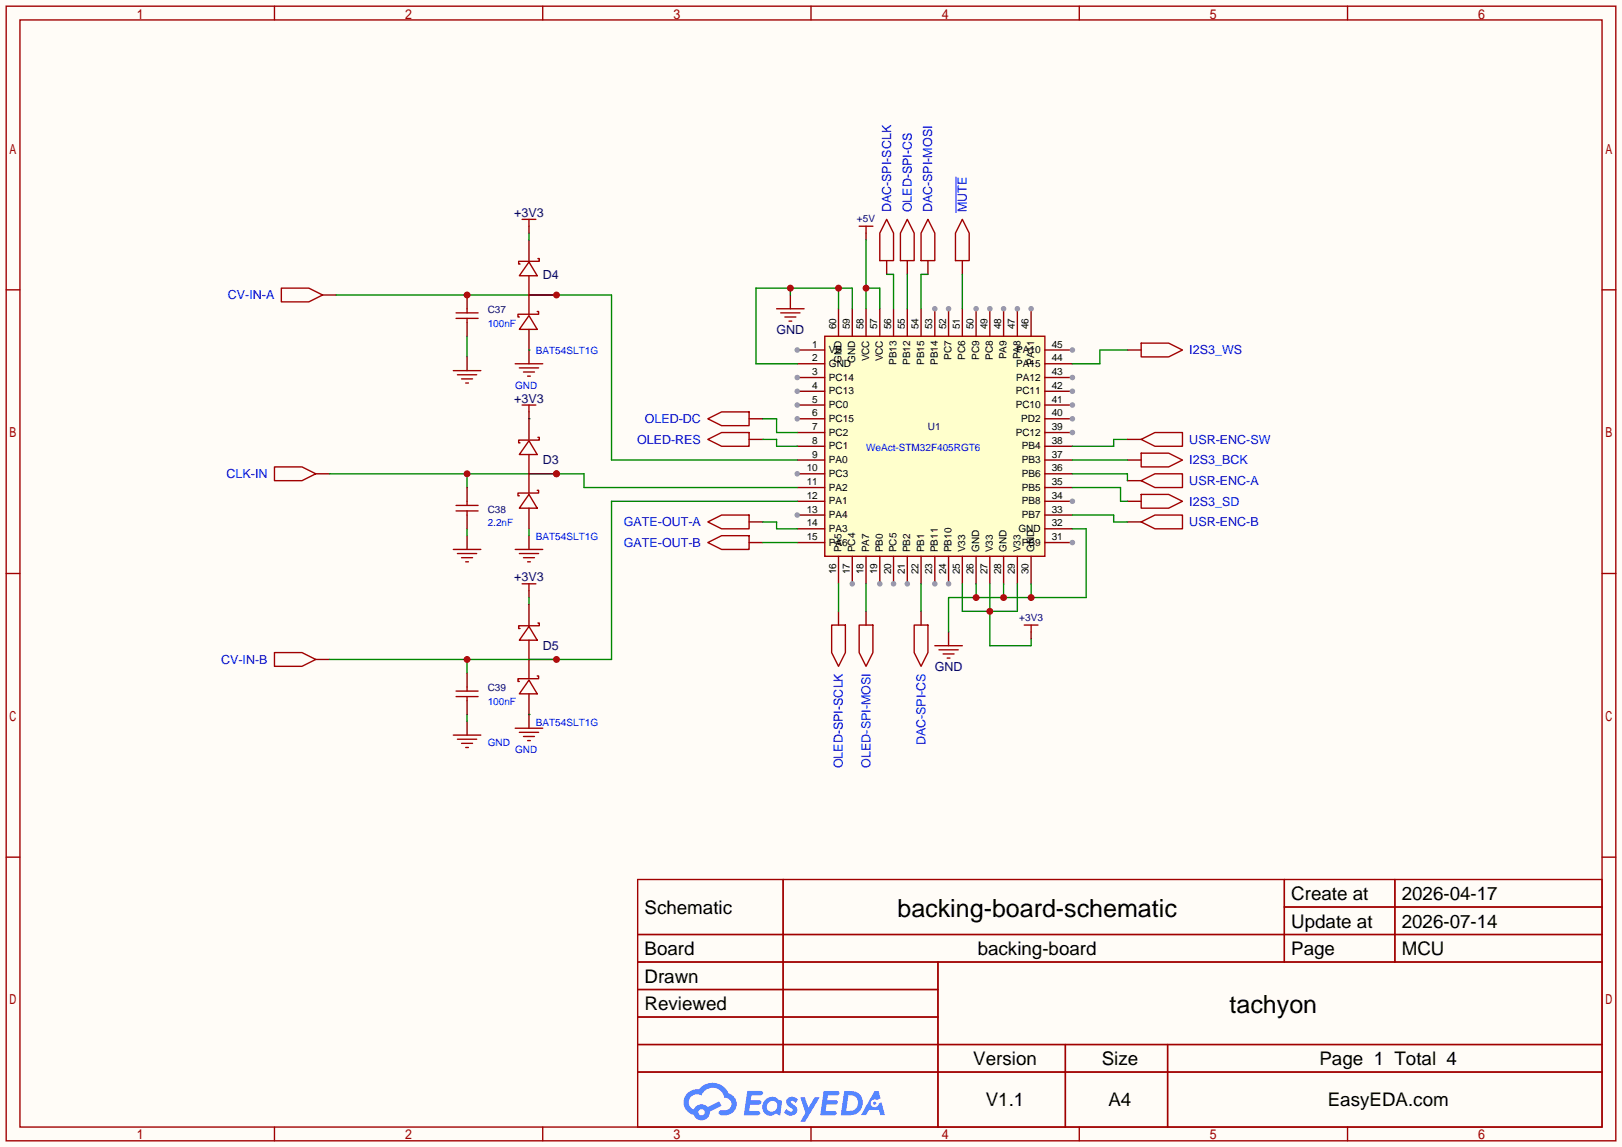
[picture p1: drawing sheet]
<svg xmlns="http://www.w3.org/2000/svg" width="299mm" height="212mm" viewBox="0 0 299 212" stroke-linecap="round" stroke-linejoin="round" font-family="sans-serif">
<path d="M0 0h299.5v211.8h-299.5z" fill="#fffcf7"/>
<g fill="none" stroke="#a10000" stroke-width=".25">
<path d="M1.1 1.1h297.2v209.6h-297.2zM3.7 3.7h292.1v204.5h-292.1zM50.7 1.1v2.6M100.2 1.1v2.6M149.7 1.1v2.6M199.3 1.1v2.6M248.8 1.1v2.6M1.1 53.5h2.6M295.8 53.5h2.5M1.1 105.9h2.6M295.8 105.9h2.5M1.1 158.3h2.6"/>
<path d="M295.8 158.3h2.5M117.7 162.4h178.1v45.8h-178.1zM117.7 172.6h178.1M117.7 177.7h178.1M144.6 162.4v35.6M173.2 177.7v30.5M237.1 162.4v15.3M237.1 167.5h58.7M257.5 162.4v15.3M117.7 182.8h55.5M117.7 192.9h178.1M117.7 187.8h55.5"/>
<path d="M117.7 198h178.1M196.7 192.9v15.3M215.6 192.9v15.3M50.7 208.2v2.5M100.2 208.2v2.5M149.7 208.2v2.5M199.3 208.2v2.5M248.8 208.2v2.5"/>
</g>
<g fill="#5487ff">
<path d="M145.5 202.8a1.3 1.3 0 0 1 1.8 .3l-.4 .6a.54 .54 0 0 0-.9-.2l.1 .2a1.58 1.58 0 0 1 1.1 1.6 1.43 1.43 0 0 1-2.5 .1l.5-.6a.64 .64 0 0 0 .5 .5 .64 .64 0 0 0 .7-.3l-.2-.2a1.6 1.6 0 0 1-1-1.6z"/>
<path d="M147.7 202.7h.9l.7 1.9 1.1-1.9h.9l-2.7 4.5h-.9l1-1.7z"/>
<path d="M138 201.5h1.6a1.31 1.31 0 0 1 1.2 .2 .4 .4 0 0 1-.3 .6h-1.8l-.1 .9h1.6a.4 .4 0 0 1 .4 .4 .4 .4 0 0 1-.4 .4h-1.7l-.2 1.2h.8a1.23 1.23 0 0 1 1.2 .2 .39 .39 0 0 1-.3 .6h-2.7z"/>
<path d="M152.1 201.5h1.6a1.32 1.32 0 0 1 1.3 .2 .39 .39 0 0 1-.4 .6h-1.7l-.2 .9h1.7a.4 .4 0 0 1 .3 .4 .4 .4 0 0 1-.4 .4h-1.7l-.2 1.2h.8a1.23 1.23 0 0 1 1.2 .2 .39 .39 0 0 1-.3 .6h-2.7z"/>
<path d="M161.5 201.5h.7l.4 1.3-.7 .4a.75 .75 0 0 0-1.1 .3 .75 .75 0 0 0 .5 1 .75 .75 0 0 0 .9-.6l.6-.3 .6 2.4h-.9l-.2-1h-1.9l-.5 1h-.9z"/>
<path d="M155.9 201.5l-.7 4.5h1.5a2.27 2.27 0 0 0 2.6-2.3 2.27 2.27 0 0 0-2.7-2.2zM156.6 202.3a1.5 1.5 0 0 1 1.8 1.5 1.5 1.5 0 0 1-1.9 1.4h-.3z"/>
<path d="M141.3 203.1a1.62 1.62 0 0 0-.4 2.1 1.62 1.62 0 0 0 2 .7l.4-.3 .3 .3 .5 .1 .3-2.5-.2-.3h-.4a1.58 1.58 0 0 0-2.5-.1zM141.9 203.6a.99 .99 0 0 1 1.6 .3 .99 .99 0 0 1-.9 1.4 .94 .94 0 0 1-1-.5 .94 .94 0 0 1 .3-1.2z"/>
<path d="M126.9 201.9a2.37 2.37 0 0 0 1.2 4 1.54 1.54 0 0 0 1.7 1 1.54 1.54 0 0 0 1.3-1.6l2.1-1.1-.5-.8-2 1.1a1.57 1.57 0 0 0-2.6 .4 1.5 1.5 0 0 1-.8-2.1 1.5 1.5 0 0 1 2.2-.5 2.23 2.23 0 0 1 2.3-1.4 2.23 2.23 0 0 1 2 1.8 1.16 1.16 0 0 1 1.2 1.1 1.16 1.16 0 0 1-1 1.3h-.7a.47 .47 0 0 0-.6 .3 .47 .47 0 0 0 .4 .6 2.23 2.23 0 0 0 2.3-.7 2.23 2.23 0 0 0 .4-2.3 2.16 2.16 0 0 0-1.3-1.1 3.2 3.2 0 0 0-5.4-.7l-1.2 .1zM129 205.4a.58 .58 0 0 1 1.1 0 .58 .58 0 0 1-1.1 0z"/>
<circle cx="161.5" cy="203.8" r=".28"/>
</g>
<path d="M152.3 62.1h40.6v40.6h-40.6z" fill="#ffc" stroke="#a10000" stroke-width=".25"/>
<path d="M154.8 57v5.1M157.4 57v5.1M159.9 57v5.1M162.4 57v5.1M165 57v5.1M167.5 57v5.1M170.1 57v5.1M175.1 57v5.1" fill="none" stroke="#870000" stroke-width=".25"/>
<circle cx="175.1" cy="57" r=".51" fill="#999"/>
<path d="M177.7 57v5.1M180.2 57v5.1" fill="none" stroke="#870000" stroke-width=".25"/>
<circle cx="180.2" cy="57" r=".51" fill="#999"/>
<path d="M182.8 57v5.1" fill="none" stroke="#870000" stroke-width=".25"/>
<circle cx="182.8" cy="57" r=".51" fill="#999"/>
<path d="M185.3 57v5.1" fill="none" stroke="#870000" stroke-width=".25"/>
<circle cx="185.3" cy="57" r=".51" fill="#999"/>
<path d="M187.8 57v5.1" fill="none" stroke="#870000" stroke-width=".25"/>
<circle cx="187.8" cy="57" r=".51" fill="#999"/>
<path d="M190.4 57v5.1" fill="none" stroke="#870000" stroke-width=".25"/>
<circle cx="190.4" cy="57" r=".51" fill="#999"/>
<path d="M192.9 64.6h5.1" fill="none" stroke="#870000" stroke-width=".25"/>
<circle cx="198" cy="64.6" r=".51" fill="#999"/>
<path d="M192.9 67.2h5.1M192.9 69.7h5.1" fill="none" stroke="#870000" stroke-width=".25"/>
<circle cx="198" cy="69.7" r=".51" fill="#999"/>
<path d="M192.9 72.3h5.1" fill="none" stroke="#870000" stroke-width=".25"/>
<circle cx="198" cy="72.3" r=".51" fill="#999"/>
<path d="M192.9 74.8h5.1" fill="none" stroke="#870000" stroke-width=".25"/>
<circle cx="198" cy="74.8" r=".51" fill="#999"/>
<path d="M192.9 77.3h5.1" fill="none" stroke="#870000" stroke-width=".25"/>
<circle cx="198" cy="77.3" r=".51" fill="#999"/>
<path d="M192.9 79.9h5.1" fill="none" stroke="#870000" stroke-width=".25"/>
<circle cx="198" cy="79.9" r=".51" fill="#999"/>
<path d="M192.9 82.4h5.1M192.9 85h5.1M192.9 87.5h5.1M192.9 90h5.1M192.9 92.6h5.1" fill="none" stroke="#870000" stroke-width=".25"/>
<circle cx="198" cy="92.6" r=".51" fill="#999"/>
<path d="M192.9 95.1h5.1M192.9 97.7h5.1M192.9 100.2h5.1" fill="none" stroke="#870000" stroke-width=".25"/>
<circle cx="198" cy="100.2" r=".51" fill="#999"/>
<path d="M175.1 102.7v5.1M177.7 102.7v5.1M180.2 102.7v5.1M182.8 102.7v5.1M185.3 102.7v5.1M187.8 102.7v5.1M190.4 102.7v5.1" fill="none" stroke="#870000" stroke-width=".25"/>
<circle cx="175.1" cy="107.8" r=".51" fill="#999"/>
<path d="M172.6 102.7v5.1" fill="none" stroke="#870000" stroke-width=".25"/>
<circle cx="172.6" cy="107.8" r=".51" fill="#999"/>
<path d="M167.5 102.7v5.1M170.1 102.7v5.1" fill="none" stroke="#870000" stroke-width=".25"/>
<circle cx="167.5" cy="107.8" r=".51" fill="#999"/>
<path d="M165 102.7v5.1" fill="none" stroke="#870000" stroke-width=".25"/>
<circle cx="165" cy="107.8" r=".51" fill="#999"/>
<path d="M162.4 102.7v5.1" fill="none" stroke="#870000" stroke-width=".25"/>
<circle cx="162.4" cy="107.8" r=".51" fill="#999"/>
<path d="M157.4 102.7v5.1M159.9 102.7v5.1" fill="none" stroke="#870000" stroke-width=".25"/>
<circle cx="157.4" cy="107.8" r=".51" fill="#999"/>
<path d="M147.2 97.7h5.1M147.2 95.1h5.1M147.2 100.2h5.1M154.8 102.7v5.1" fill="none" stroke="#870000" stroke-width=".25"/>
<circle cx="147.2" cy="95.1" r=".51" fill="#999"/>
<path d="M147.2 92.6h5.1M147.2 90h5.1M147.2 87.5h5.1" fill="none" stroke="#870000" stroke-width=".25"/>
<circle cx="147.2" cy="87.5" r=".51" fill="#999"/>
<path d="M147.2 79.9h5.1M147.2 77.3h5.1M147.2 85h5.1M147.2 82.4h5.1" fill="none" stroke="#870000" stroke-width=".25"/>
<circle cx="147.2" cy="77.3" r=".51" fill="#999"/>
<path d="M147.2 74.8h5.1" fill="none" stroke="#870000" stroke-width=".25"/>
<circle cx="147.2" cy="74.8" r=".51" fill="#999"/>
<path d="M147.2 72.3h5.1" fill="none" stroke="#870000" stroke-width=".25"/>
<circle cx="147.2" cy="72.3" r=".51" fill="#999"/>
<path d="M147.2 69.7h5.1" fill="none" stroke="#870000" stroke-width=".25"/>
<circle cx="147.2" cy="69.7" r=".51" fill="#999"/>
<path d="M147.2 67.2h5.1M147.2 64.6h5.1" fill="none" stroke="#870000" stroke-width=".25"/>
<circle cx="147.2" cy="64.6" r=".51" fill="#999"/>
<path d="M172.6 57v5.1" fill="none" stroke="#870000" stroke-width=".25"/>
<circle cx="172.6" cy="57" r=".51" fill="#999"/>
<path d="M145.9 54.5v2.5M159.9 43.1v1.2" fill="none" stroke="#870000" stroke-width=".25"/>
<path d="M143.4 57h5.1M144.1 57.8h3.6M144.9 58.5h2M145.7 59.3h.5M158.6 41.8h2.6M159.9 41.8v1.3" fill="none" stroke="#a10000" stroke-width=".25"/>
<path d="M145.9 53.2v1.3M154.8 53.2v3.8M157.4 57v-3.8h-17.8v14h7.6" fill="none" stroke="#008700" stroke-width=".25"/>
<g fill="#c00">
<circle cx="145.9" cy="53.2" r=".63"/>
<circle cx="154.8" cy="53.2" r=".63"/>
</g>
<path d="M177.7 107.8v5.1h10.1v-5.1M182.8 107.8v11.5h7.6v-1.3" fill="none" stroke="#008700" stroke-width=".25"/>
<circle cx="182.8" cy="112.9" r=".63" fill="#c00"/>
<path d="M175.1 116.7v2.6M190.4 116.7v1.3" fill="none" stroke="#870000" stroke-width=".25"/>
<path d="M172.6 119.3h5.1M189.1 115.4h2.5M190.4 115.4v1.3M173.4 120h3.5M174.1 120.8h2M174.9 121.5h.5" fill="none" stroke="#a10000" stroke-width=".25"/>
<path d="M198 97.7h2.5v12.7h-25.4v6.3M180.2 107.8v2.6M185.3 107.8v2.6M190.4 107.8v2.6" fill="none" stroke="#008700" stroke-width=".25"/>
<g fill="#c00">
<circle cx="180.2" cy="110.4" r=".63"/>
<circle cx="185.3" cy="110.4" r=".63"/>
<circle cx="190.4" cy="110.4" r=".63"/>
</g>
<path d="M163.7 48.1v2.6M171.3 48.1v2.6M177.7 48.1v2.6M208.2 64.6h2.5M58.3 87.5h2.5M138.3 96.4h2.5M208.2 92.6h2.5M208.2 85h2.5M138.3 100.2h2.5M170.1 112.9v2.5" fill="none" stroke="#870000" stroke-width=".25"/>
<path d="M163.7 40.5l1.3 2.6v5h-2.6v-5zM171.3 40.5l1.3 2.6v5h-2.5v-5zM177.7 40.5l1.2 2.6v5h-2.5v-5zM210.7 63.4h5.1l2.5 1.2-2.5 1.3h-5.1zM50.7 86.2h5.1l2.5 1.3-2.5 1.3h-5.1zM130.7 96.4l2.5-1.3h5.1v2.6h-5.1zM210.7 91.3h5.1l2.5 1.3-2.5 1.3h-5.1zM210.7 83.7h5.1l2.5 1.3-2.5 1.2h-5.1zM130.7 100.2l2.5-1.3h5.1v2.6h-5.1zM168.8 115.4h2.5v5.1l-1.2 2.6-1.3-2.6z" fill="none" stroke="#a10000" stroke-width=".25"/>
<path d="M176.5 32.7v6.5" fill="none" stroke="#00f" stroke-width=".18"/>
<path d="M163.7 50.7h1.3v6.3M171.3 50.7h-1.2v6.3M177.7 50.7v6.3M208.2 64.6h-5.1v2.6h-5.1M60.8 87.5h47v2.5h39.4M86.2 87.5v2.5M208.2 81.2h-2.6v1.2h-7.6M140.8 100.2h6.4M170.1 107.8v5.1" fill="none" stroke="#008700" stroke-width=".25"/>
<g fill="#c00">
<circle cx="86.2" cy="87.5" r=".63"/>
<circle cx="102.7" cy="87.5" r=".63"/>
</g>
<path d="M62.1 54.5h50.8v30.5h34.3M159.9 44.3v12.7M159.9 53.2h2.5v3.8M167.5 50.7v6.3M140.8 96.4h2.6v1.3h3.8M198 95.1h7.6v1.3h2.6M198 87.5h10.2v1.3M154.8 107.8v5.1M159.9 107.8v5.1" fill="none" stroke="#008700" stroke-width=".25"/>
<path d="M59.6 54.5h2.5M167.5 48.1v2.6M138.3 77.3h2.5M138.3 81.2h2.5M208.2 81.2h2.5M208.2 88.8h2.5M208.2 96.4h2.5M154.8 112.9v2.5M159.9 112.9v2.5M58.3 121.8h2.5" fill="none" stroke="#870000" stroke-width=".25"/>
<path d="M51.9 53.2h5.1l2.6 1.3-2.6 1.3h-5.1zM167.5 40.5l1.3 2.6v5h-2.6v-5zM130.7 77.3l2.5-1.2h5.1v2.5h-5.1zM130.7 81.2l2.5-1.3h5.1v2.5h-5.1zM210.7 88.8l2.5-1.3h5.1v2.5h-5.1zM210.7 96.4l2.5-1.3h5.1v2.6h-5.1zM210.7 81.2l2.5-1.3h5.1v2.5h-5.1zM153.5 115.4h2.6v5.1l-1.3 2.6-1.3-2.6zM158.6 115.4h2.6v5.1l-1.3 2.6-1.3-2.6zM50.7 120.5h5.1l2.5 1.3-2.5 1.3h-5.1z" fill="none" stroke="#a10000" stroke-width=".25"/>
<circle cx="159.9" cy="53.2" r=".63" fill="#c00"/>
<path d="M97.7 77.3h.1M140.8 77.3h2.6v2.6h3.8M86.2 97.7v1.2M97.7 97.7v1.2M140.8 81.2h2.6v1.2h3.8M198 90h8.9v2.6h1.3M198 85h10.2" fill="none" stroke="#008700" stroke-width=".25"/>
<path d="M97.7 76.1v5.1M86.2 98.9v2.6M97.7 93.9v3.8M97.7 98.9v2.6M97.7 87.5h5" fill="none" stroke="#870000" stroke-width=".25"/>
<g fill="none" stroke="#a10000" stroke-width=".25">
<path d="M96.4 74.8h2.5M97.7 74.8v1.3M97.7 91.3l1.5 2.6h-3.3zM97.7 81.4l1.5 2.5h-3.3zM97.7 83.9v7.2M99.2 90.6h.2v.5h-3.8v.5h.3M99.3 80.8h.3v.5h-3.8v.5h.2M83.7 101.5h5.1M84.5 102.2h3.5M85.2 103h2M86 103.8h.5M95.1 101.5h5.1"/>
<path d="M95.9 102.2h3.5M96.6 103h2.1M97.4 103.8h.5"/>
</g>
<circle cx="102.7" cy="87.5" r=".63" fill="#c00"/>
<path d="M97.7 109.1v1.3M97.7 111.6v3.8M86.2 133.2v2.6M97.7 128.1v6.4M97.7 121.8h5" fill="none" stroke="#870000" stroke-width=".25"/>
<g fill="none" stroke="#a10000" stroke-width=".25">
<path d="M96.4 107.8h2.5M97.7 115.7l1.5 2.5h-3.3zM97.7 107.8v1.3M97.7 118.2v7.1M99.3 115.1h.3v.5h-3.8v.5h.2M83.7 135.8h5.1M84.5 136.5h3.5M85.2 137.3h2M86 138h.5M95.1 134.5h5.1M95.9 135.3h3.5M96.6 136h2.1"/>
<path d="M97.4 136.8h.5M97.7 125.6l1.5 2.5h-3.3zM99.2 124.8h.2v.5h-3.8v.6h.3"/>
</g>
<path d="M147.2 92.6h-34.3v29.2h-52.1M97.7 110.4v1.2M86.2 121.8v2.5" fill="none" stroke="#008700" stroke-width=".25"/>
<g fill="#c00">
<circle cx="102.7" cy="121.8" r=".63"/>
<circle cx="86.2" cy="121.8" r=".63"/>
</g>
<path d="M86.2 132v1.2M97.7 132h.1" fill="none" stroke="#008700" stroke-width=".25"/>
<path d="M97.7 44.3v3.8M97.7 54.5h5M97.7 60.8v3.8" fill="none" stroke="#870000" stroke-width=".25"/>
<path d="M97.7 58.3l1.5 2.5h-3.3zM97.7 48.4l1.5 2.5h-3.3zM97.7 50.9v7.1M99.2 57.5h.2v.5h-3.8v.5h.3M99.3 47.8h.3v.5h-3.8v.5h.2" fill="none" stroke="#a10000" stroke-width=".25"/>
<circle cx="102.7" cy="54.5" r=".63" fill="#c00"/>
<path d="M97.7 43.1v1.2M86.2 62.1v3.8M97.7 64.6h.1" fill="none" stroke="#008700" stroke-width=".25"/>
<path d="M86.2 54.5v2.5M86.2 59.6v2.5M97.7 41.8v1.3M86.2 65.9v2.6M97.7 64.6v2.6" fill="none" stroke="#870000" stroke-width=".25"/>
<path d="M84.2 58.8h4.1M84.2 57.8h4.1M96.4 40.5h2.5M97.7 40.5v1.3M83.7 68.5h5.1M84.5 69.2h3.5M85.2 70h2M86 70.7h.5M95.1 67.2h5.1M95.9 67.9h3.5M96.6 68.7h2.1M97.4 69.5h.5" fill="none" stroke="#a10000" stroke-width=".25"/>
<circle cx="86.2" cy="54.5" r=".63" fill="#c00"/>
<path d="M86.2 57v.8M86.2 58.8v.8M84.2 94.4h4.1M84.2 93.3h4.1M86.2 92.6v.7M86.2 94.4v.7M84.2 128.7h4.1M84.2 127.6h4.1M86.2 126.9v.7M86.2 128.7v.7" fill="none" stroke="#a10000" stroke-width=".25"/>
<path d="M86.2 90v2.6M86.2 95.1v2.6M86.2 124.3v2.6M86.2 129.4v2.6" fill="none" stroke="#870000" stroke-width=".25"/>
<g font-size="4.6">
<text x="165.7" y="169.4">backing-board-schematic</text>
<text x="227" y="187.1">tachyon</text>
</g>
<g font-size="3.5">
<text x="238.4" y="166.2">Create at</text>
<text x="258.8" y="166.2">2026-04-17</text>
<text x="119" y="168.8">Schematic</text>
<text x="238.4" y="171.3">Update at</text>
<text x="258.8" y="171.3">2026-07-14</text>
<text x="119" y="176.4">Board</text>
<text x="180.5" y="176.4">backing-board</text>
<text x="238.4" y="176.4">Page</text>
<text x="258.8" y="176.4">MCU</text>
<text x="119" y="181.5">Drawn</text>
<text x="119" y="186.6">Reviewed</text>
<text x="179.7" y="196.7">Version</text>
<text x="203.4" y="196.7">Size</text>
<text x="243.6" y="196.7">Page 1 Total 4</text>
<text x="182" y="204.3">V1.1</text>
<text x="204.7" y="204.3">A4</text>
<text x="245.1" y="204.3">EasyEDA.com</text>
</g>
<g font-size="2.3" fill="#000080">
<text x="94.9" y="40.1">+3V3</text>
<text x="100.2" y="51.5">D4</text>
<text x="143.4" y="61.6">GND</text>
<text x="94.9" y="74.3">+3V3</text>
<text x="100.2" y="85.8">D3</text>
<text x="94.9" y="107.4">+3V3</text>
<text x="100.2" y="120.1">D5</text>
<text x="172.6" y="123.9">GND</text>
</g>
<g font-size="2.3" fill="#00f">
<text x="164.5" y="39.2" transform="rotate(-90 164.5 39.2)">DAC-SPI-SCLK</text>
<text x="168.3" y="39.2" transform="rotate(-90 168.3 39.2)">OLED-SPI-CS</text>
<text x="172.1" y="39.2" transform="rotate(-90 172.1 39.2)">DAC-SPI-MOSI</text>
<text x="178.5" y="39.2" transform="rotate(-90 178.5 39.2)">MUTE</text>
<text x="42.1" y="55.3">CV-IN-A</text>
<text x="219.6" y="65.5">I2S3_WS</text>
<text x="117.6" y="82">OLED-RES</text>
<text x="119" y="78.2">OLED-DC</text>
<text x="219.6" y="82">USR-ENC-SW</text>
<text x="41.8" y="88.3">CLK-IN</text>
<text x="219.6" y="85.8">I2S3_BCK</text>
<text x="219.6" y="89.6">USR-ENC-A</text>
<text x="219.6" y="93.4">I2S3_SD</text>
<text x="115.2" y="97.2">GATE-OUT-A</text>
<text x="115.2" y="101">GATE-OUT-B</text>
<text x="219.6" y="97.2">USR-ENC-B</text>
<text x="40.8" y="122.6">CV-IN-B</text>
<text x="170.9" y="137.7" transform="rotate(-90 170.9 137.7)">DAC-SPI-CS</text>
<text x="155.6" y="141.9" transform="rotate(-90 155.6 141.9)">OLED-SPI-SCLK</text>
<text x="160.7" y="141.8" transform="rotate(-90 160.7 141.8)">OLED-SPI-MOSI</text>
</g>
<g font-size="1.8" fill="#000080">
<text x="158.2" y="41.1">+5V</text>
<text x="90" y="57.8">C37</text>
<text x="171.3" y="79.4">U1</text>
<text x="90" y="94.7">C38</text>
<text x="188.2" y="114.7">+3V3</text>
<text x="90" y="127.7">C39</text>
</g>
<g font-size="1.8" fill="#00f">
<text x="90" y="60.4">100nF</text>
<text x="98.9" y="65.5">BAT54SLT1G</text>
<text x="95.1" y="71.8">GND</text>
<text x="159.9" y="83.2">WeAct-STM32F405RGT6</text>
<text x="90" y="97.2">2.2nF</text>
<text x="98.9" y="99.7">BAT54SLT1G</text>
<text x="90" y="130.2">100nF</text>
<text x="90" y="137.8">GND</text>
<text x="98.9" y="134">BAT54SLT1G</text>
<text x="95.1" y="139.1">GND</text>
</g>
<g font-size="1.8">
<text x="150" y="64.2">1</text>
<text x="153" y="65.2">VB</text>
<text x="154.4" y="60.8" transform="rotate(-90 154.4 60.8)">60</text>
<text x="156.9" y="60.8" transform="rotate(-90 156.9 60.8)">59</text>
<text x="159.4" y="60.8" transform="rotate(-90 159.4 60.8)">58</text>
<text x="162" y="60.8" transform="rotate(-90 162 60.8)">57</text>
<text x="164.5" y="60.8" transform="rotate(-90 164.5 60.8)">56</text>
<text x="167.1" y="60.8" transform="rotate(-90 167.1 60.8)">55</text>
<text x="169.6" y="60.8" transform="rotate(-90 169.6 60.8)">54</text>
<text x="172.1" y="60.8" transform="rotate(-90 172.1 60.8)">53</text>
<text x="174.7" y="60.8" transform="rotate(-90 174.7 60.8)">52</text>
<text x="177.2" y="60.8" transform="rotate(-90 177.2 60.8)">51</text>
<text x="179.8" y="60.8" transform="rotate(-90 179.8 60.8)">50</text>
<text x="182.3" y="60.8" transform="rotate(-90 182.3 60.8)">49</text>
<text x="184.8" y="60.8" transform="rotate(-90 184.8 60.8)">48</text>
<text x="187.4" y="60.8" transform="rotate(-90 187.4 60.8)">47</text>
<text x="187.6" y="65.2">PA10</text>
<text x="189.9" y="60.8" transform="rotate(-90 189.9 60.8)">46</text>
<text x="194.2" y="64.2">45</text>
<text x="150" y="71.8">4</text>
<text x="150" y="69.3">3</text>
<text x="150" y="66.7">2</text>
<text x="153" y="70.3">PC14</text>
<text x="153" y="67.7">GND</text>
<text x="155.4" y="67" transform="rotate(-90 155.4 67)">GND</text>
<text x="157.9" y="67" transform="rotate(-90 157.9 67)">GND</text>
<text x="160.4" y="66.8" transform="rotate(-90 160.4 66.8)">VCC</text>
<text x="163" y="66.8" transform="rotate(-90 163 66.8)">VCC</text>
<text x="165.5" y="67.4" transform="rotate(-90 165.5 67.4)">PB13</text>
<text x="168.1" y="67.4" transform="rotate(-90 168.1 67.4)">PB12</text>
<text x="170.6" y="67.4" transform="rotate(-90 170.6 67.4)">PB15</text>
<text x="173.1" y="67.4" transform="rotate(-90 173.1 67.4)">PB14</text>
<text x="175.7" y="66.5" transform="rotate(-90 175.7 66.5)">PC7</text>
<text x="178.2" y="66.5" transform="rotate(-90 178.2 66.5)">PC6</text>
<text x="180.8" y="66.5" transform="rotate(-90 180.8 66.5)">PC9</text>
<text x="183.3" y="66.5" transform="rotate(-90 183.3 66.5)">PC8</text>
<text x="185.8" y="66.4" transform="rotate(-90 185.8 66.4)">PA9</text>
<text x="187.6" y="67.7">PA15</text>
<text x="187.6" y="70.3">PA12</text>
<text x="188.4" y="66.4" transform="rotate(-90 188.4 66.4)">PA8</text>
<text x="190.9" y="67.4" transform="rotate(-90 190.9 67.4)">PA11</text>
<text x="194.2" y="66.7">44</text>
<text x="194.2" y="69.3">43</text>
<text x="194.2" y="71.8">42</text>
<text x="150" y="76.9">6</text>
<text x="150" y="74.3">5</text>
<text x="153" y="77.9">PC15</text>
<text x="153" y="75.4">PC0</text>
<text x="153" y="72.8">PC13</text>
<text x="187.5" y="72.8">PC11</text>
<text x="187.5" y="75.4">PC10</text>
<text x="188.6" y="77.9">PD2</text>
<text x="194.2" y="74.3">41</text>
<text x="194.2" y="76.9">40</text>
<text x="150" y="82">8</text>
<text x="150" y="79.4">7</text>
<text x="153" y="83">PC1</text>
<text x="153" y="80.4">PC2</text>
<text x="187.5" y="80.4">PC12</text>
<text x="188.7" y="83">PB4</text>
<text x="194.2" y="79.4">39</text>
<text x="194.2" y="82">38</text>
<text x="148.9" y="89.6">11</text>
<text x="148.9" y="87">10</text>
<text x="150" y="84.5">9</text>
<text x="153" y="88.1">PC3</text>
<text x="153" y="85.5">PA0</text>
<text x="188.7" y="85.5">PB3</text>
<text x="188.7" y="88.1">PB6</text>
<text x="194.2" y="84.5">37</text>
<text x="194.2" y="87">36</text>
<text x="194.2" y="89.6">35</text>
<text x="148.9" y="94.7">13</text>
<text x="148.9" y="92.1">12</text>
<text x="153" y="95.7">PA4</text>
<text x="153" y="93.1">PA1</text>
<text x="153" y="90.6">PA2</text>
<text x="188.7" y="90.6">PB5</text>
<text x="188.7" y="93.1">PB8</text>
<text x="188.7" y="95.7">PB7</text>
<text x="194.2" y="92.1">34</text>
<text x="194.2" y="94.7">33</text>
<text x="148.9" y="99.7">15</text>
<text x="148.9" y="97.2">14</text>
<text x="153" y="100.8">PA6</text>
<text x="153" y="98.2">PA3</text>
<text x="155.4" y="102" transform="rotate(-90 155.4 102)">PA5</text>
<text x="157.9" y="102" transform="rotate(-90 157.9 102)">PC4</text>
<text x="160.4" y="102" transform="rotate(-90 160.4 102)">PA7</text>
<text x="163" y="102" transform="rotate(-90 163 102)">PB0</text>
<text x="165.5" y="102" transform="rotate(-90 165.5 102)">PC5</text>
<text x="168.1" y="102" transform="rotate(-90 168.1 102)">PB2</text>
<text x="170.6" y="102" transform="rotate(-90 170.6 102)">PB1</text>
<text x="173.1" y="102" transform="rotate(-90 173.1 102)">PB11</text>
<text x="175.7" y="102" transform="rotate(-90 175.7 102)">PB10</text>
<text x="178.2" y="102" transform="rotate(-90 178.2 102)">V33</text>
<text x="180.8" y="102" transform="rotate(-90 180.8 102)">GND</text>
<text x="183.3" y="102" transform="rotate(-90 183.3 102)">V33</text>
<text x="185.8" y="102" transform="rotate(-90 185.8 102)">GND</text>
<text x="188" y="98.2">GND</text>
<text x="188.4" y="102" transform="rotate(-90 188.4 102)">V33</text>
<text x="188.7" y="100.8">PB9</text>
<text x="190.9" y="102" transform="rotate(-90 190.9 102)">GND</text>
<text x="194.2" y="97.2">32</text>
<text x="194.2" y="99.7">31</text>
<text x="154.4" y="106.1" transform="rotate(-90 154.4 106.1)">16</text>
<text x="156.9" y="106.1" transform="rotate(-90 156.9 106.1)">17</text>
<text x="159.4" y="106.1" transform="rotate(-90 159.4 106.1)">18</text>
<text x="162" y="106.1" transform="rotate(-90 162 106.1)">19</text>
<text x="164.5" y="106.1" transform="rotate(-90 164.5 106.1)">20</text>
<text x="167.1" y="106.1" transform="rotate(-90 167.1 106.1)">21</text>
<text x="169.6" y="106.1" transform="rotate(-90 169.6 106.1)">22</text>
<text x="172.1" y="106.1" transform="rotate(-90 172.1 106.1)">23</text>
<text x="174.7" y="106.1" transform="rotate(-90 174.7 106.1)">24</text>
<text x="177.2" y="106.1" transform="rotate(-90 177.2 106.1)">25</text>
<text x="179.8" y="106.1" transform="rotate(-90 179.8 106.1)">26</text>
<text x="182.3" y="106.1" transform="rotate(-90 182.3 106.1)">27</text>
<text x="184.8" y="106.1" transform="rotate(-90 184.8 106.1)">28</text>
<text x="187.4" y="106.1" transform="rotate(-90 187.4 106.1)">29</text>
<text x="189.9" y="106.1" transform="rotate(-90 189.9 106.1)">30</text>
</g>
</svg>
